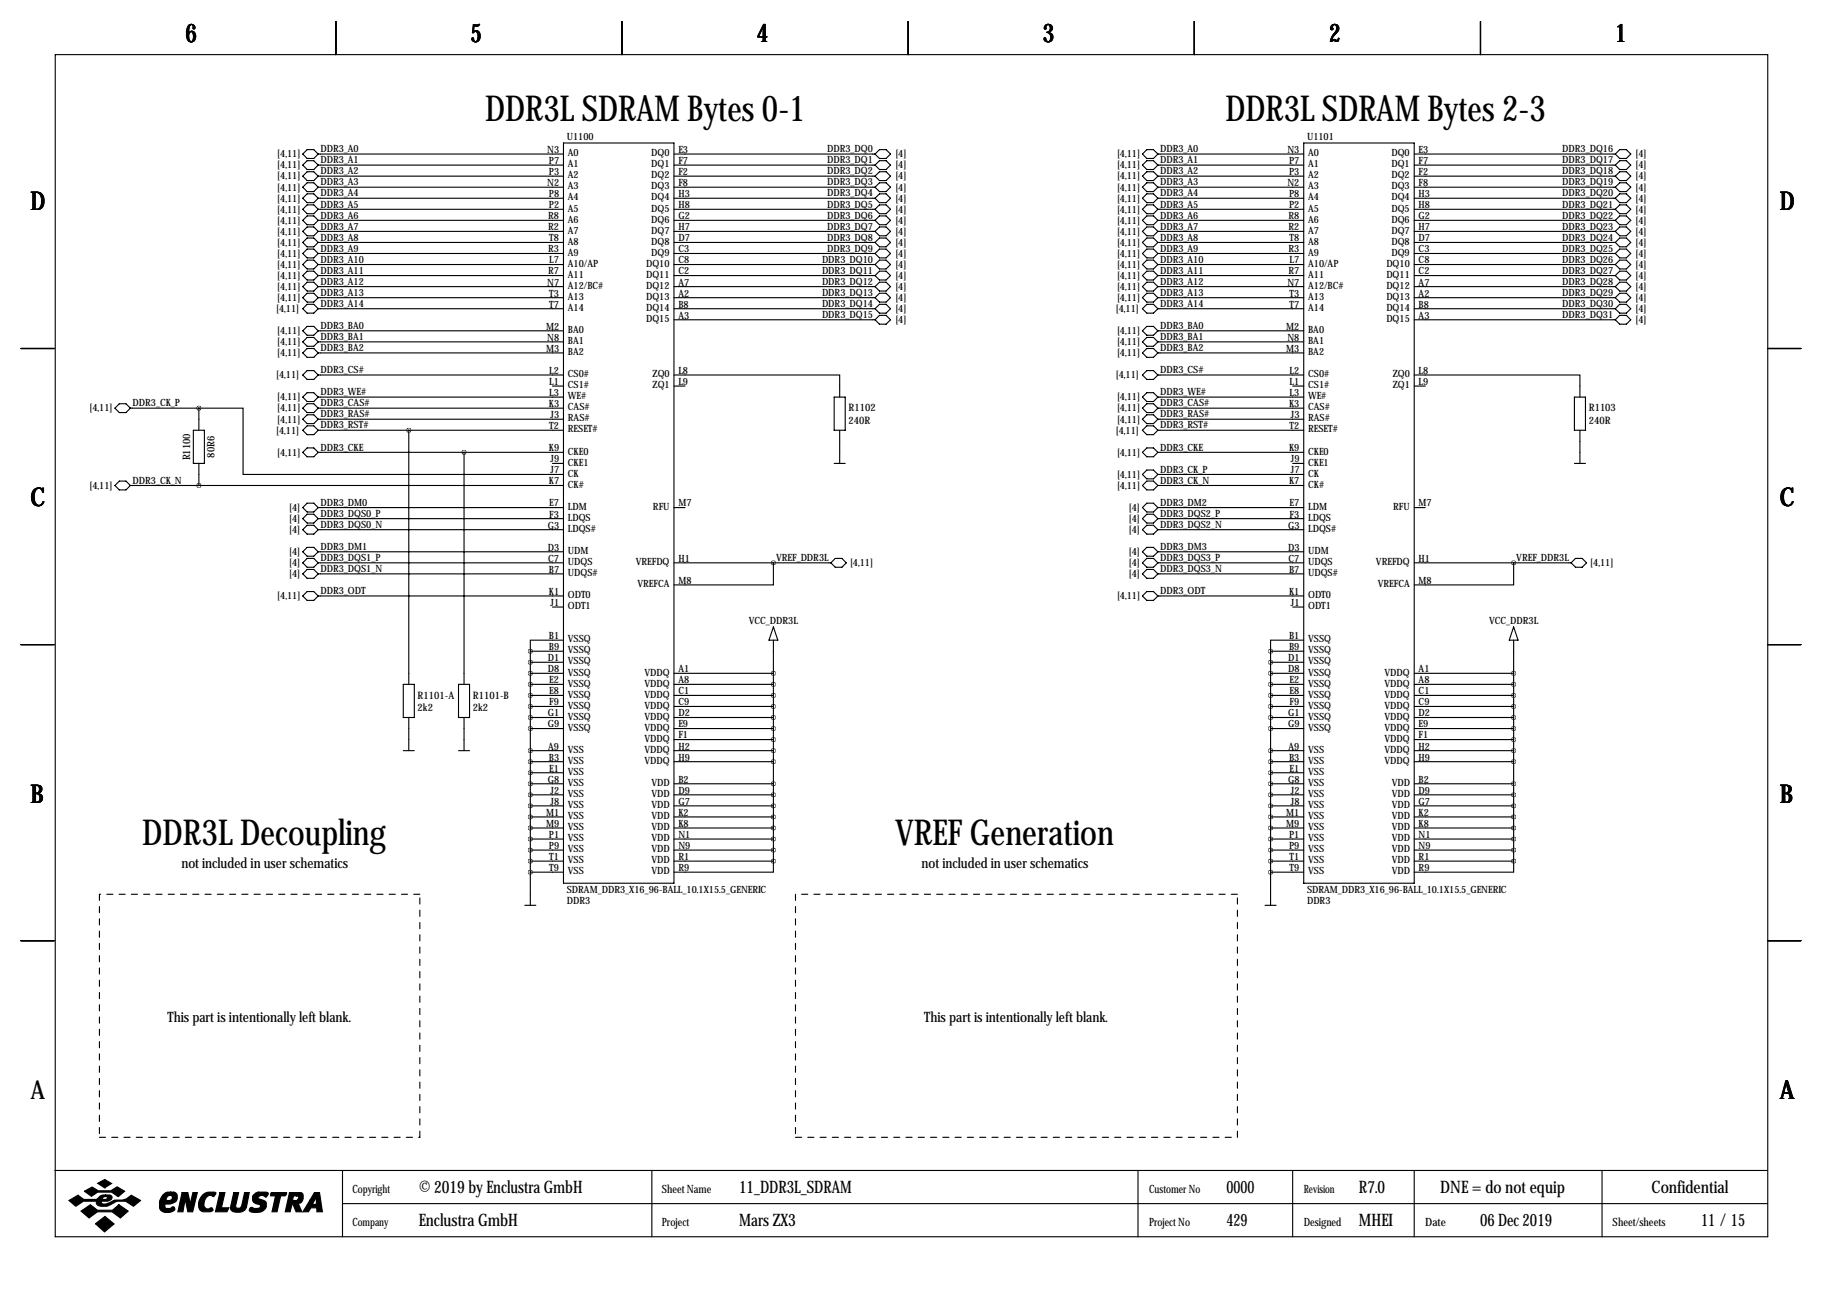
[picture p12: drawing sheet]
<svg xmlns="http://www.w3.org/2000/svg" width="419mm" height="297mm" viewBox="0 0 419 297" stroke-linecap="round" stroke-linejoin="round" font-family="sans-serif">
<g fill="none" stroke="#000" stroke-width=".25">
<path d="M12.7 12.6h393.7v271.7h-393.7zM77.2 4.9v7.7M143 4.9v7.7M208.8 4.9v7.7M274.6 4.9v7.7M340.4 4.9v7.7M69.6 35.4l1-1h1.5l1.1 1-1.1 1h-1.5zM69.6 38l1-1.1h1.5l1.1 1.1-1.1 1h-1.5zM73.2 35.4h56.3M73.2 38h56.3M129.5 32.9h25.4v170.2h-25.4zM154.9 35.4h46.3"/>
<path d="M154.9 38h46.3M201.2 35.4l1-1h1.5l1 1-1 1h-1.5zM201.2 38l1-1.1h1.5l1 1.1-1 1h-1.5zM262.6 35.4l1.1-1h1.5l1 1-1 1h-1.5zM262.6 38l1.1-1.1h1.5l1 1.1-1 1h-1.5zM266.2 35.4h33.5M266.2 38h33.5M299.7 32.9h25.4v170.2h-25.4zM325.1 35.4h46.2M325.1 38h46.2M371.3 35.4l1.1-1h1.5l1 1-1 1h-1.5zM371.3 38l1.1-1.1h1.5l1 1.1-1 1h-1.5z"/>
<path d="M69.6 40.5l1-1h1.5l1.1 1-1.1 1h-1.5zM69.6 43l1-1h1.5l1.1 1-1.1 1.1h-1.5zM69.6 45.6l1-1h1.5l1.1 1-1.1 1h-1.5zM69.6 48.1l1-1h1.5l1.1 1-1.1 1h-1.5zM69.6 50.7l1-1.1h1.5l1.1 1.1-1.1 1h-1.5zM69.6 53.2l1-1h1.5l1.1 1-1.1 1h-1.5zM69.6 55.7l1-1h1.5l1.1 1-1.1 1.1h-1.5zM69.6 58.3l1-1h1.5l1.1 1-1.1 1h-1.5zM73.2 40.5h56.3M73.2 43h56.3M73.2 45.6h56.3M73.2 48.1h56.3"/>
<path d="M73.2 50.7h56.3M73.2 53.2h56.3M73.2 55.7h56.3M73.2 58.3h56.3M154.9 40.5h46.3M154.9 43h46.3M154.9 45.6h46.3M154.9 48.1h46.3M154.9 50.7h46.3M154.9 53.2h46.3M154.9 55.7h46.3M154.9 58.3h46.3"/>
<path d="M201.2 40.5l1-1h1.5l1 1-1 1h-1.5zM201.2 43l1-1h1.5l1 1-1 1.1h-1.5zM201.2 45.6l1-1h1.5l1 1-1 1h-1.5zM201.2 48.1l1-1h1.5l1 1-1 1h-1.5zM201.2 50.7l1-1.1h1.5l1 1.1-1 1h-1.5zM201.2 53.2l1-1h1.5l1 1-1 1h-1.5zM201.2 55.7l1-1h1.5l1 1-1 1.1h-1.5zM201.2 58.3l1-1h1.5l1 1-1 1h-1.5zM262.6 40.5l1.1-1h1.5l1 1-1 1h-1.5zM262.6 43l1.1-1h1.5l1 1-1 1.1h-1.5zM262.6 45.6l1.1-1h1.5l1 1-1 1h-1.5zM262.6 48.1l1.1-1h1.5l1 1-1 1h-1.5z"/>
<path d="M262.6 50.7l1.1-1.1h1.5l1 1.1-1 1h-1.5zM262.6 53.2l1.1-1h1.5l1 1-1 1h-1.5zM262.6 55.7l1.1-1h1.5l1 1-1 1.1h-1.5zM262.6 58.3l1.1-1h1.5l1 1-1 1h-1.5zM266.2 40.5h33.5M266.2 43h33.5M266.2 45.6h33.5M266.2 48.1h33.5M266.2 50.7h33.5M266.2 53.2h33.5M266.2 55.7h33.5M266.2 58.3h33.5"/>
<path d="M325.1 40.5h46.2M325.1 43h46.2M325.1 45.6h46.2M325.1 48.1h46.2M325.1 50.7h46.2M325.1 53.2h46.2M325.1 55.7h46.2M325.1 58.3h46.2M371.3 40.5l1.1-1h1.5l1 1-1 1h-1.5zM371.3 43l1.1-1h1.5l1 1-1 1.1h-1.5zM371.3 45.6l1.1-1h1.5l1 1-1 1h-1.5zM371.3 48.1l1.1-1h1.5l1 1-1 1h-1.5z"/>
<path d="M371.3 50.7l1.1-1.1h1.5l1 1.1-1 1h-1.5zM371.3 53.2l1.1-1h1.5l1 1-1 1h-1.5zM371.3 55.7l1.1-1h1.5l1 1-1 1.1h-1.5zM371.3 58.3l1.1-1h1.5l1 1-1 1h-1.5zM69.6 60.8l1-1h1.5l1.1 1-1.1 1h-1.5zM69.6 63.4l1-1.1h1.5l1.1 1.1-1.1 1h-1.5zM69.6 65.9l1-1h1.5l1.1 1-1.1 1h-1.5zM69.6 76.1l1-1.1h1.5l1.1 1.1-1.1 1h-1.5zM69.6 78.6l1-1h1.5l1.1 1-1.1 1h-1.5zM69.6 71l1-1h1.5l1.1 1-1.1 1h-1.5zM70.6 67.4h1.5l1.1 1-1.1 1.1h-1.5l-1-1.1zM73.2 60.8h56.3"/>
<path d="M73.2 63.4h56.3M73.2 65.9h56.3M73.2 68.4h56.3M73.2 76.1h56.3M73.2 78.6h56.3M73.2 71h56.3M154.9 60.8h46.3M154.9 63.4h46.3M154.9 65.9h46.3M154.9 68.4h46.3M154.9 71h46.3M154.9 73.5h46.3"/>
<path d="M201.2 60.8l1-1h1.5l1 1-1 1h-1.5zM201.2 63.4l1-1.1h1.5l1 1.1-1 1h-1.5zM201.2 65.9l1-1h1.5l1 1-1 1h-1.5zM202.2 67.4h1.5l1 1-1 1.1h-1.5l-1-1.1zM202.2 70h1.5l1 1-1 1h-1.5l-1-1zM202.2 72.5h1.5l1 1-1 1h-1.5l-1-1zM262.6 60.8l1.1-1h1.5l1 1-1 1h-1.5zM262.6 63.4l1.1-1.1h1.5l1 1.1-1 1h-1.5zM262.6 65.9l1.1-1h1.5l1 1-1 1h-1.5zM262.6 76.1l1.1-1.1h1.5l1 1.1-1 1h-1.5zM262.6 78.6l1.1-1h1.5l1 1-1 1h-1.5zM262.6 71l1.1-1h1.5l1 1-1 1h-1.5z"/>
<path d="M263.7 67.4h1.5l1 1-1 1.1h-1.5l-1.1-1.1zM266.2 60.8h33.5M266.2 63.4h33.5M266.2 65.9h33.5M266.2 68.4h33.5M266.2 76.1h33.5M266.2 78.6h33.5M266.2 71h33.5M325.1 60.8h46.2M325.1 63.4h46.2M325.1 65.9h46.2M325.1 68.4h46.2"/>
<path d="M325.1 71h46.2M325.1 73.5h46.2M371.3 60.8l1.1-1h1.5l1 1-1 1h-1.5zM371.3 63.4l1.1-1.1h1.5l1 1.1-1 1h-1.5zM371.3 65.9l1.1-1h1.5l1 1-1 1h-1.5zM371.3 71l1.1-1h1.5l1 1-1 1h-1.5zM371.3 73.5l1.1-1h1.5l1 1-1 1h-1.5zM372.4 67.4h1.5l1 1-1 1.1h-1.5l-1.1-1.1zM4.8 80.1h7.6M26.4 93.8l1-1h1.6l1 1-1 1.1h-1.6zM30 93.8h15.7M44.4 98.9h2.6v7.6h-2.6z"/>
<path d="M45.7 93.8h10.2v15.3h73.6M45.7 93.8v5.1M69.6 81.1l1-1h1.5l1.1 1-1.1 1.1h-1.5zM69.6 93.8l1-1h1.5l1.1 1-1.1 1.1h-1.5zM69.6 86.2l1-1h1.5l1.1 1-1.1 1h-1.5zM69.6 98.9l1-1h1.5l1.1 1-1.1 1h-1.5zM69.6 96.4l1-1h1.5l1.1 1-1.1 1h-1.5zM69.6 91.3l1-1h1.5l1.1 1-1.1 1h-1.5zM73.2 98.9h56.3M73.2 91.3h56.3M73.2 81.1h56.3M73.2 86.2h56.3"/>
<path d="M73.2 93.8h56.3M73.2 96.4h56.3M94 98.9v58.4M127 88.8h2.5M154.9 86.2h38.1v5.1M154.9 88.8h2.6M191.8 91.3h2.5v7.6h-2.5zM193 98.9v7.6M262.6 81.1l1.1-1h1.5l1 1-1 1.1h-1.5zM262.6 93.8l1.1-1h1.5l1 1-1 1.1h-1.5zM262.6 86.2l1.1-1h1.5l1 1-1 1h-1.5zM262.6 98.9l1.1-1h1.5l1 1-1 1h-1.5z"/>
<path d="M262.6 96.4l1.1-1h1.5l1 1-1 1h-1.5zM262.6 91.3l1.1-1h1.5l1 1-1 1h-1.5zM266.2 98.9h33.5M266.2 91.3h33.5M266.2 81.1h33.5M266.2 86.2h33.5M266.2 93.8h33.5M266.2 96.4h33.5M297.2 88.8h2.5M325.1 86.2h38.1v5.1M325.1 88.8h2.6M361.9 91.3h2.6v7.6h-2.6z"/>
<path d="M363.2 98.9v7.6M406.4 80.1h7.6M26.4 111.6l1-1h1.6l1 1-1 1h-1.6zM30 111.6h99.5M45.7 106.5v5.1M69.6 116.7l1-1h1.5l1.1 1-1.1 1h-1.5zM69.6 119.2l1-1h1.5l1.1 1-1.1 1.1h-1.5zM70.6 103h1.5l1.1 1-1.1 1h-1.5l-1-1zM73.2 104h56.3M73.2 116.7h56.3M73.2 119.2h56.3M106.7 104v53.3"/>
<path d="M127 106.5h2.5M154.9 116.7h2.6M191.8 106.5h2.5M262.6 111.6l1.1-1h1.5l1 1-1 1h-1.5zM262.6 116.7l1.1-1h1.5l1 1-1 1h-1.5zM262.6 119.2l1.1-1h1.5l1 1-1 1.1h-1.5zM262.6 109.1l1.1-1h1.5l1 1-1 1h-1.5zM263.7 103h1.5l1 1-1 1h-1.5l-1.1-1zM266.2 104h33.5M266.2 109.1h33.5M266.2 111.6h33.5M266.2 116.7h33.5"/>
<path d="M266.2 119.2h33.5M297.2 106.5h2.5M325.1 116.7h2.6M361.9 106.5h2.6M69.6 137l1-1h1.5l1.1 1-1.1 1h-1.5zM69.6 129.4l1-1h1.5l1.1 1-1.1 1h-1.5zM69.6 131.9l1-1h1.5l1.1 1-1.1 1.1h-1.5zM69.6 126.9l1-1.1h1.5l1.1 1.1-1.1 1h-1.5zM69.6 121.8l1-1h1.5l1.1 1-1.1 1h-1.5zM73.2 121.8h56.3M73.2 126.9h56.3M73.2 129.4h56.3"/>
<path d="M73.2 131.9h56.3M73.2 137h56.3M127 139.6h2.5M154.9 129.4h36.1M177.8 129.4v5.1h-22.9M191 129.4l1-1h1.5l1.1 1-1.1 1h-1.5zM262.6 137l1.1-1h1.5l1 1-1 1h-1.5zM262.6 129.4l1.1-1h1.5l1 1-1 1h-1.5zM262.6 131.9l1.1-1h1.5l1 1-1 1.1h-1.5zM262.6 126.9l1.1-1.1h1.5l1 1.1-1 1h-1.5zM262.6 121.8l1.1-1h1.5l1 1-1 1h-1.5zM266.2 121.8h33.5"/>
<path d="M266.2 126.9h33.5M266.2 129.4h33.5M266.2 131.9h33.5M266.2 137h33.5M297.2 139.6h2.5M325.1 129.4h36.1M348 129.4v5.1h-22.9M362.2 128.4h1.5l1 1-1 1h-1.5l-1-1zM4.8 148.2h7.6M92.7 157.3h2.5v7.7h-2.5zM105.4 157.3h2.5v7.7h-2.5zM121.9 157.3h7.6"/>
<path d="M121.9 149.7h7.6M121.9 152.3h7.6M121.9 154.8h7.6M121.9 159.9h7.6M121.9 149.7v58.4M129.5 147.2h-7.6v2.5M154.9 157.3h22.9M154.9 154.8h22.9M154.9 159.9h22.9M177.8 144.1l1 3.1h-2zM177.8 147.2v50.8M292.1 157.3h7.6"/>
<path d="M292.1 149.7h7.6M292.1 152.3h7.6M292.1 154.8h7.6M292.1 159.9h7.6M292.1 149.7v58.4M299.7 147.2h-7.6v2.5M325.1 157.3h22.9M325.1 154.8h22.9M325.1 159.9h22.9M348 144.1l1 3.1h-2zM348 147.2v50.8M406.4 148.2h7.6"/>
<path d="M92.7 172.6h2.5M94 165v7.6M105.4 172.6h2.5M106.7 165v7.6M121.9 165h7.6M121.9 162.4h7.6M121.9 167.5h7.6M121.9 172.6h7.6M121.9 175.1h7.6M121.9 177.7h7.6M154.9 165h22.9M154.9 162.4h22.9"/>
<path d="M154.9 167.5h22.9M154.9 172.6h22.9M154.9 175.1h22.9M154.9 170h22.9M292.1 165h7.6M292.1 162.4h7.6M292.1 167.5h7.6M292.1 172.6h7.6M292.1 175.1h7.6M292.1 177.7h7.6M325.1 165h22.9M325.1 162.4h22.9"/>
<path d="M325.1 167.5h22.9M325.1 172.6h22.9M325.1 175.1h22.9M325.1 170h22.9M121.9 180.2h7.6M121.9 182.7h7.6M121.9 185.3h7.6M121.9 187.8h7.6M121.9 190.4h7.6M121.9 192.9h7.6M121.9 195.4h7.6M121.9 198h7.6"/>
<path d="M154.9 180.2h22.9M154.9 182.7h22.9M154.9 185.3h22.9M154.9 187.8h22.9M154.9 190.4h22.9M154.9 192.9h22.9M154.9 195.4h22.9M154.9 198h22.9M177.8 198v2.5h-22.9M292.1 180.2h7.6M292.1 182.7h7.6M292.1 185.3h7.6"/>
<path d="M292.1 187.8h7.6M292.1 190.4h7.6M292.1 192.9h7.6M292.1 195.4h7.6M292.1 198h7.6M325.1 180.2h22.9M325.1 182.7h22.9M325.1 185.3h22.9M325.1 187.8h22.9M325.1 190.4h22.9M325.1 192.9h22.9M325.1 195.4h22.9"/>
<path d="M325.1 198h22.9M348 198v2.5h-22.9M4.8 216.3h7.6M120.6 208.1h2.6M121.9 200.5h7.6M290.8 208.1h2.6M292.1 200.5h7.6M406.4 216.3h7.6M12.6 269.1h393.7M78.7 269.1v15.2M78.7 276.7h327.6M149.9 269.1v15.2"/>
<path d="M261.6 269.1v15.2M297.2 269.1v15.2M325.1 269.1v15.2M368.3 269.1v15.2"/>
</g>
<g fill="#000" stroke="#000" stroke-width=".25">
<path d="M15.8 276l2.1-1.2 1.4 1h2.8l.3-.2a1.77 1.77 0 0 1 1.9-.9v.4l-.6 .2-.2 .5h.9l.3-.6-.4-.1v-.4h.9a.59 .59 0 0 1 .6 .7l-.2 .4-.8 .4h-1.4l-.1 .1 .1 .4a3.2 3.2 0 0 0 2.7-.7l.3-.1a4 4 0 0 0 3.8-1.1l2.1 1.2-1.6 1.3a4 4 0 0 0-5.5-.2 2.66 2.66 0 0 1-2.9-.2l-.1-.7h-3l-1.8 1.1zM19.4 273.9l1.8-1 1.4 .9h2.9l1.4-.9 1.8 1-1.5 1.2-1.5-1h-3.2l-1.5 .9zM22.5 272l1.6-.8 1.6 .9-1.6 1zM18.6 278.4l2.2-1.4 1.6 1.2h3.5l1.4-1.2 2.2 1.4-1.8 1.6-1.9-1.4h-3.4l-1.9 1.4zM37.4 274.7a1.75 1.75 0 0 1 1.8-.6v.7a.82 .82 0 0 0-.8 1.2h.6a.6 .6 0 0 0 .6-.5 .6 .6 0 0 0-.4-.7v-.7h.8l.5 .3a1.61 1.61 0 0 1 0 1.7 1.61 1.61 0 0 1-1.5 .7h-1v.9l.2 .1h.9l.7-.4 .4 .4a1.06 1.06 0 0 1-1.3 1 1.82 1.82 0 0 1-2.2-1.1 3.5 3.5 0 0 1 .7-3zM41.9 274.2h1.3l.5 2.6 .6-2.6h1.1l-1.1 4.4h-1.1l-.6-2.9-.5 2.9h-1.2zM46.7 274.6a2.78 2.78 0 0 1 2.9-.4l-.4 .9a1.32 1.32 0 0 0-2.1 .8l-.2 .8a.98 .98 0 0 0 1.1 1.2 .55 .55 0 0 1 .6-.2 .55 .55 0 0 1 .4 .6l-.7 .3-1.8-.1a1.79 1.79 0 0 1-.8-2.3zM50.5 274.2h1.2l-.8 3.5h1.7l-.4 .9h-2.7zM53.7 274.2h1.2l-.7 3.1a.73 .73 0 0 0 .7 .5 .73 .73 0 0 0 .7-.6l.6-3h1.1l-.7 3.4a2.28 2.28 0 0 1-3.6 .4v-.4zM58.3 274.7l.8-.6h2.1l.5 .2v.2l-.6 .7a.96 .96 0 0 0-1-.4 .96 .96 0 0 0-.8 .6l1.7 .8a1.71 1.71 0 0 1-.1 1.8 1.71 1.71 0 0 1-1.7 .8l-1.4-.2a.51 .51 0 0 1-.4-.7 .51 .51 0 0 1 .8-.2l1 .1a.52 .52 0 0 0 .6-.2 .52 .52 0 0 0-.2-.7 1.39 1.39 0 0 1-1.4-.6 1.39 1.39 0 0 1 .1-1.6zM62.2 274.4l.2-.2h3.5l-.1 .4-.3 .3h-1l-.8 3.7h-1.2l.8-3.7h-1.1zM66.5 274.2h1.7v.7h-.7l-.2 1.1h.9l.3-.3a.44 .44 0 0 0 .1-.5 .44 .44 0 0 0-.4-.3v-.7h1l.3 .2 .2 .3v.9a1.03 1.03 0 0 1-1.2 1l.9 2h-1.3l-.8-1.8h-.1l-.5 1.8h-1.1z"/>
<path d="M72.3 274.2h1.2l.6 4.4h-1.3v-.9h-1.3l-.6 .9h-1.3l1.7-2.7h1l-.4 .8 .2 .2h.4l.2-.2v-1.5l-.4 .7h-1zM21.9 281.3l2.2-1.6 2.1 1.7-2.2 1.8z"/>
</g>
<path d="M22.9 205.6v55.9M96.5 205.6h-73.6M182.9 205.6v55.9M284.5 205.6h-101.6M22.9 261.5h73.6M96.5 261.5v-55.9M182.9 261.5h101.6M284.5 261.5v-55.9" fill="none" stroke="#000" stroke-width=".25" stroke-dasharray="1.4 1.4"/>
<path d="M121.9 177.7a.05 .05 0 0 0 .1 0 .05 .05 0 0 0-.1 0zM121.9 175.1a.05 .05 0 0 0 .1 0 .05 .05 0 0 0-.1 0zM121.9 172.6a.05 .05 0 0 0 .1 0 .05 .05 0 0 0-.1 0zM121.9 165a.05 .05 0 0 0 .1 0 .05 .05 0 0 0-.1 0zM121.9 157.3a.05 .05 0 0 0 .1 0 .05 .05 0 0 0-.1 0zM121.9 154.8a.05 .05 0 0 0 .1 0 .05 .05 0 0 0-.1 0zM121.9 152.3a.05 .05 0 0 0 .1 0 .05 .05 0 0 0-.1 0zM121.9 149.7a.05 .05 0 0 0 .1 0 .05 .05 0 0 0-.1 0zM45.7 93.8a.05 .05 0 0 0 .1 0 .05 .05 0 0 0-.1 0zM45.7 111.6a.05 .05 0 0 0 .1 0 .05 .05 0 0 0-.1 0zM121.9 162.4a.05 .05 0 0 0 .1 0 .05 .05 0 0 0-.1 0zM121.9 167.5a.05 .05 0 0 0 .1 0 .05 .05 0 0 0-.1 0zM121.9 180.2a.05 .05 0 0 0 .1 0 .05 .05 0 0 0-.1 0zM121.9 187.8a.05 .05 0 0 0 .1 0 .05 .05 0 0 0-.1 0zM121.9 185.3a.05 .05 0 0 0 .1 0 .05 .05 0 0 0-.1 0zM121.9 182.7a.05 .05 0 0 0 .1 0 .05 .05 0 0 0-.1 0zM121.9 190.4a.05 .05 0 0 0 .1 0 .05 .05 0 0 0-.1 0zM347.9 129.4a.05 .05 0 0 0 .1 0 .05 .05 0 0 0-.1 0zM347.9 154.8a.05 .05 0 0 0 .1 0 .05 .05 0 0 0-.1 0zM347.9 157.3a.05 .05 0 0 0 .1 0 .05 .05 0 0 0-.1 0zM347.9 159.9a.05 .05 0 0 0 .1 0 .05 .05 0 0 0-.1 0zM347.9 162.4a.05 .05 0 0 0 .1 0 .05 .05 0 0 0-.1 0zM347.9 165a.05 .05 0 0 0 .1 0 .05 .05 0 0 0-.1 0zM347.9 172.6a.05 .05 0 0 0 .1 0 .05 .05 0 0 0-.1 0zM347.9 180.2a.05 .05 0 0 0 .1 0 .05 .05 0 0 0-.1 0zM347.9 182.7a.05 .05 0 0 0 .1 0 .05 .05 0 0 0-.1 0zM347.9 185.3a.05 .05 0 0 0 .1 0 .05 .05 0 0 0-.1 0zM347.9 170a.05 .05 0 0 0 .1 0 .05 .05 0 0 0-.1 0zM347.9 175.1a.05 .05 0 0 0 .1 0 .05 .05 0 0 0-.1 0zM347.9 187.8a.05 .05 0 0 0 .1 0 .05 .05 0 0 0-.1 0zM347.9 167.5a.05 .05 0 0 0 .1 0 .05 .05 0 0 0-.1 0zM347.9 190.4a.05 .05 0 0 0 .1 0 .05 .05 0 0 0-.1 0zM347.9 192.9a.05 .05 0 0 0 .1 0 .05 .05 0 0 0-.1 0zM347.9 195.4a.05 .05 0 0 0 .1 0 .05 .05 0 0 0-.1 0zM347.9 198a.05 .05 0 0 0 .1 0 .05 .05 0 0 0-.1 0zM121.9 192.9a.05 .05 0 0 0 .1 0 .05 .05 0 0 0-.1 0zM121.9 195.4a.05 .05 0 0 0 .1 0 .05 .05 0 0 0-.1 0zM121.9 198a.05 .05 0 0 0 .1 0 .05 .05 0 0 0-.1 0zM121.9 200.5a.05 .05 0 0 0 .1 0 .05 .05 0 0 0-.1 0zM121.9 159.9a.05 .05 0 0 0 .1 0 .05 .05 0 0 0-.1 0zM106.6 104a.05 .05 0 0 0 .1 0 .05 .05 0 0 0-.1 0zM93.9 98.9a.05 .05 0 0 0 .1 0 .05 .05 0 0 0-.1 0z" fill="#000" stroke="#000" stroke-width="1"/>
<g font-size="8.2">
<text x="111.6" y="27.8">DDR3L SDRAM Bytes 0-1</text>
<text x="281.7" y="27.8">DDR3L SDRAM Bytes 2-3</text>
<text x="32.7" y="194.2">DDR3L Decoupling</text>
<text x="205.8" y="194.2">VREF Generation</text>
</g>
<g font-size="5.9">
<text x="42.7" y="9.8">6</text>
<text x="108.2" y="9.8">5</text>
<text x="174" y="9.8">4</text>
<text x="239.8" y="9.8">3</text>
<text x="305.6" y="9.8">2</text>
<text x="371.3" y="9.8">1</text>
<text x="7" y="48.4">D</text>
<text x="409.2" y="48.4">D</text>
<text x="7" y="116.4">C</text>
<text x="409.2" y="116.4">C</text>
<text x="7" y="184.5">B</text>
<text x="409.2" y="184.5">B</text>
<text x="7" y="252.6">A</text>
<text x="409.2" y="252.6">A</text>
</g>
<g font-size="4">
<text x="96.3" y="274.2">© 2019 by Enclustra GmbH</text>
<text x="169.9" y="274.2">11_DDR3L_SDRAM</text>
<text x="281.9" y="274.2">0000</text>
<text x="312.4" y="274.2">R7.0</text>
<text x="331.1" y="274.2">DNE = do not equip</text>
<text x="379.7" y="274.2">Confidential</text>
<text x="96.3" y="281.8">Enclustra GmbH</text>
<text x="169.9" y="281.8">Mars ZX3</text>
<text x="281.9" y="281.8">429</text>
<text x="312.4" y="281.8">MHEI</text>
<text x="340.3" y="281.8">06 Dec 2019</text>
<text x="391.1" y="281.8">11 / 15</text>
</g>
<g font-size="3.3">
<text x="41.7" y="199.5">not included in user schematics</text>
<text x="211.9" y="199.5">not included in user schematics</text>
<text x="38.5" y="235.1">This part is intentionally left blank.</text>
<text x="212.5" y="235.1">This part is intentionally left blank.</text>
</g>
<g font-size="2.6">
<text x="81" y="274.2">Copyright</text>
<text x="152.1" y="274.2">Sheet Name</text>
<text x="264.2" y="274.2">Customer No</text>
<text x="299.7" y="274.2">Revision</text>
<text x="81" y="281.8">Company</text>
<text x="152.1" y="281.8">Project</text>
<text x="264.2" y="281.8">Project No</text>
<text x="299.7" y="281.8">Designed</text>
<text x="327.7" y="281.8">Date</text>
<text x="370.7" y="281.8">Sheet/sheets</text>
</g>
<g font-size="2.4">
<text x="195.1" y="94.6">R1102</text>
<text x="365.3" y="94.6">R1103</text>
<text x="195.1" y="97.5">240R</text>
<text x="365.3" y="97.5">240R</text>
<text x="43.7" y="105.9" transform="rotate(-90 43.7 105.9)">R1100</text>
<text x="49.3" y="105.2" transform="rotate(-90 49.3 105.2)">80R6</text>
<text x="96" y="160.6">R1101-A</text>
<text x="108.7" y="160.6">R1101-B</text>
<text x="96" y="163.5">2k2</text>
<text x="108.7" y="163.5">2k2</text>
</g>
<g font-size="2.3">
<text x="73.7" y="35">DDR3_A0</text>
<text x="125.8" y="35.2">N3</text>
<text x="130.3" y="32.1">U1100</text>
<text x="130.6" y="35.9">A0</text>
<text x="149.7" y="35.9">DQ0</text>
<text x="156" y="35.2">E3</text>
<text x="190.1" y="35">DDR3_DQ0</text>
<text x="266.7" y="35">DDR3_A0</text>
<text x="296" y="35.2">N3</text>
<text x="300.5" y="32.1">U1101</text>
<text x="300.7" y="35.9">A0</text>
<text x="319.9" y="35.9">DQ0</text>
<text x="326.1" y="35.2">E3</text>
<text x="359.2" y="35">DDR3_DQ16</text>
<text x="63.8" y="36.2">[4,11]</text>
<text x="63.8" y="38.7">[4,11]</text>
<text x="63.8" y="41.3">[4,11]</text>
<text x="73.7" y="37.6">DDR3_A1</text>
<text x="73.7" y="40.1">DDR3_A2</text>
<text x="126.2" y="37.7">P7</text>
<text x="126.2" y="40.2">P3</text>
<text x="130.6" y="38.5">A1</text>
<text x="130.6" y="41">A2</text>
<text x="149.7" y="38.5">DQ1</text>
<text x="149.7" y="41">DQ2</text>
<text x="156" y="37.7">F7</text>
<text x="156" y="40.2">F2</text>
<text x="190.1" y="37.6">DDR3_DQ1</text>
<text x="190.1" y="40.1">DDR3_DQ2</text>
<text x="205.8" y="36.2">[4]</text>
<text x="205.8" y="38.7">[4]</text>
<text x="205.8" y="41.3">[4]</text>
<text x="256.8" y="36.2">[4,11]</text>
<text x="256.8" y="38.7">[4,11]</text>
<text x="256.8" y="41.3">[4,11]</text>
<text x="266.7" y="37.6">DDR3_A1</text>
<text x="266.7" y="40.1">DDR3_A2</text>
<text x="296.4" y="37.7">P7</text>
<text x="296.4" y="40.2">P3</text>
<text x="300.7" y="38.5">A1</text>
<text x="300.7" y="41">A2</text>
<text x="319.9" y="38.5">DQ1</text>
<text x="319.9" y="41">DQ2</text>
<text x="326.1" y="37.7">F7</text>
<text x="326.1" y="40.2">F2</text>
<text x="359.2" y="37.6">DDR3_DQ17</text>
<text x="359.2" y="40.1">DDR3_DQ18</text>
<text x="376" y="36.2">[4]</text>
<text x="376" y="38.7">[4]</text>
<text x="376" y="41.3">[4]</text>
<text x="63.8" y="43.8">[4,11]</text>
<text x="63.8" y="46.3">[4,11]</text>
<text x="73.7" y="42.6">DDR3_A3</text>
<text x="73.7" y="45.2">DDR3_A4</text>
<text x="73.7" y="47.7">DDR3_A5</text>
<text x="125.8" y="42.8">N2</text>
<text x="126.2" y="45.3">P8</text>
<text x="126.2" y="47.9">P2</text>
<text x="130.6" y="43.6">A3</text>
<text x="130.6" y="46.1">A4</text>
<text x="149.7" y="43.6">DQ3</text>
<text x="149.7" y="46.1">DQ4</text>
<text x="156" y="42.8">F8</text>
<text x="156" y="45.3">H3</text>
<text x="156" y="47.9">H8</text>
<text x="190.1" y="42.6">DDR3_DQ3</text>
<text x="190.1" y="45.2">DDR3_DQ4</text>
<text x="190.1" y="47.7">DDR3_DQ5</text>
<text x="205.8" y="43.8">[4]</text>
<text x="205.8" y="46.3">[4]</text>
<text x="256.8" y="43.8">[4,11]</text>
<text x="256.8" y="46.3">[4,11]</text>
<text x="266.7" y="42.6">DDR3_A3</text>
<text x="266.7" y="45.2">DDR3_A4</text>
<text x="266.7" y="47.7">DDR3_A5</text>
<text x="296" y="42.8">N2</text>
<text x="296.4" y="45.3">P8</text>
<text x="296.4" y="47.9">P2</text>
<text x="300.7" y="43.6">A3</text>
<text x="300.7" y="46.1">A4</text>
<text x="319.9" y="43.6">DQ3</text>
<text x="319.9" y="46.1">DQ4</text>
<text x="326.1" y="42.8">F8</text>
<text x="326.1" y="45.3">H3</text>
<text x="326.1" y="47.9">H8</text>
<text x="359.2" y="42.6">DDR3_DQ19</text>
<text x="359.2" y="45.2">DDR3_DQ20</text>
<text x="359.2" y="47.7">DDR3_DQ21</text>
<text x="376" y="43.8">[4]</text>
<text x="376" y="46.3">[4]</text>
<text x="63.8" y="48.9">[4,11]</text>
<text x="63.8" y="51.4">[4,11]</text>
<text x="63.8" y="54">[4,11]</text>
<text x="73.7" y="50.3">DDR3_A6</text>
<text x="73.7" y="52.8">DDR3_A7</text>
<text x="126" y="50.4">R8</text>
<text x="126" y="52.9">R2</text>
<text x="130.6" y="48.6">A5</text>
<text x="130.6" y="51.2">A6</text>
<text x="130.6" y="53.7">A7</text>
<text x="149.7" y="48.6">DQ5</text>
<text x="149.7" y="51.2">DQ6</text>
<text x="149.7" y="53.7">DQ7</text>
<text x="156" y="50.4">G2</text>
<text x="156" y="52.9">H7</text>
<text x="190.1" y="50.3">DDR3_DQ6</text>
<text x="190.1" y="52.8">DDR3_DQ7</text>
<text x="205.8" y="48.9">[4]</text>
<text x="205.8" y="51.4">[4]</text>
<text x="205.8" y="54">[4]</text>
<text x="256.8" y="48.9">[4,11]</text>
<text x="256.8" y="51.4">[4,11]</text>
<text x="256.8" y="54">[4,11]</text>
<text x="266.7" y="50.3">DDR3_A6</text>
<text x="266.7" y="52.8">DDR3_A7</text>
<text x="296.2" y="50.4">R8</text>
<text x="296.2" y="52.9">R2</text>
<text x="300.7" y="48.6">A5</text>
<text x="300.7" y="51.2">A6</text>
<text x="300.7" y="53.7">A7</text>
<text x="319.9" y="48.6">DQ5</text>
<text x="319.9" y="51.2">DQ6</text>
<text x="319.9" y="53.7">DQ7</text>
<text x="326.1" y="50.4">G2</text>
<text x="326.1" y="52.9">H7</text>
<text x="359.2" y="50.3">DDR3_DQ22</text>
<text x="359.2" y="52.8">DDR3_DQ23</text>
<text x="376" y="48.9">[4]</text>
<text x="376" y="51.4">[4]</text>
<text x="376" y="54">[4]</text>
<text x="63.8" y="56.5">[4,11]</text>
<text x="63.8" y="59">[4,11]</text>
<text x="73.7" y="55.3">DDR3_A8</text>
<text x="73.7" y="57.9">DDR3_A9</text>
<text x="126" y="58">R3</text>
<text x="126.3" y="55.5">T8</text>
<text x="130.6" y="56.3">A8</text>
<text x="130.6" y="58.8">A9</text>
<text x="149.7" y="56.3">DQ8</text>
<text x="149.7" y="58.8">DQ9</text>
<text x="156" y="55.5">D7</text>
<text x="156" y="58">C3</text>
<text x="190.1" y="55.3">DDR3_DQ8</text>
<text x="190.1" y="57.9">DDR3_DQ9</text>
<text x="205.8" y="56.5">[4]</text>
<text x="205.8" y="59">[4]</text>
<text x="256.8" y="56.5">[4,11]</text>
<text x="256.8" y="59">[4,11]</text>
<text x="266.7" y="55.3">DDR3_A8</text>
<text x="266.7" y="57.9">DDR3_A9</text>
<text x="296.2" y="58">R3</text>
<text x="296.5" y="55.5">T8</text>
<text x="300.7" y="56.3">A8</text>
<text x="300.7" y="58.8">A9</text>
<text x="319.9" y="56.3">DQ8</text>
<text x="319.9" y="58.8">DQ9</text>
<text x="326.1" y="55.5">D7</text>
<text x="326.1" y="58">C3</text>
<text x="359.2" y="55.3">DDR3_DQ24</text>
<text x="359.2" y="57.9">DDR3_DQ25</text>
<text x="376" y="56.5">[4]</text>
<text x="376" y="59">[4]</text>
<text x="63.8" y="61.6">[4,11]</text>
<text x="63.8" y="64.1">[4,11]</text>
<text x="73.7" y="60.4">DDR3_A10</text>
<text x="73.7" y="63">DDR3_A11</text>
<text x="73.7" y="65.5">DDR3_A12</text>
<text x="125.8" y="65.6">N7</text>
<text x="126" y="63.1">R7</text>
<text x="126.3" y="60.6">L7</text>
<text x="130.6" y="61.3">A10/AP</text>
<text x="130.6" y="63.9">A11</text>
<text x="148.5" y="61.3">DQ10</text>
<text x="148.5" y="63.9">DQ11</text>
<text x="156" y="60.6">C8</text>
<text x="156" y="63.1">C2</text>
<text x="156" y="65.6">A7</text>
<text x="189" y="60.4">DDR3_DQ10</text>
<text x="189" y="63">DDR3_DQ11</text>
<text x="189" y="65.5">DDR3_DQ12</text>
<text x="205.8" y="61.6">[4]</text>
<text x="205.8" y="64.1">[4]</text>
<text x="256.8" y="61.6">[4,11]</text>
<text x="256.8" y="64.1">[4,11]</text>
<text x="266.7" y="60.4">DDR3_A10</text>
<text x="266.7" y="63">DDR3_A11</text>
<text x="266.7" y="65.5">DDR3_A12</text>
<text x="296" y="65.6">N7</text>
<text x="296.2" y="63.1">R7</text>
<text x="296.5" y="60.6">L7</text>
<text x="300.7" y="61.3">A10/AP</text>
<text x="300.7" y="63.9">A11</text>
<text x="318.7" y="61.3">DQ10</text>
<text x="318.7" y="63.9">DQ11</text>
<text x="326.1" y="60.6">C8</text>
<text x="326.1" y="63.1">C2</text>
<text x="326.1" y="65.6">A7</text>
<text x="359.2" y="60.4">DDR3_DQ26</text>
<text x="359.2" y="63">DDR3_DQ27</text>
<text x="359.2" y="65.5">DDR3_DQ28</text>
<text x="376" y="61.6">[4]</text>
<text x="376" y="64.1">[4]</text>
<text x="63.5" y="71.7">[4,11]</text>
<text x="63.8" y="66.7">[4,11]</text>
<text x="63.8" y="69.2">[4,11]</text>
<text x="73.7" y="68">DDR3_A13</text>
<text x="73.7" y="70.6">DDR3_A14</text>
<text x="126.3" y="68.2">T3</text>
<text x="126.3" y="70.7">T7</text>
<text x="130.6" y="66.4">A12/BC#</text>
<text x="130.6" y="69">A13</text>
<text x="130.6" y="71.5">A14</text>
<text x="148.5" y="66.4">DQ12</text>
<text x="148.5" y="69">DQ13</text>
<text x="148.5" y="71.5">DQ14</text>
<text x="156" y="68.2">A2</text>
<text x="156" y="70.7">B8</text>
<text x="189" y="68">DDR3_DQ13</text>
<text x="189" y="70.6">DDR3_DQ14</text>
<text x="205.8" y="66.7">[4]</text>
<text x="205.8" y="69.2">[4]</text>
<text x="205.8" y="71.7">[4]</text>
<text x="256.5" y="71.7">[4,11]</text>
<text x="256.8" y="66.7">[4,11]</text>
<text x="256.8" y="69.2">[4,11]</text>
<text x="266.7" y="68">DDR3_A13</text>
<text x="266.7" y="70.6">DDR3_A14</text>
<text x="296.5" y="68.2">T3</text>
<text x="296.5" y="70.7">T7</text>
<text x="300.7" y="66.4">A12/BC#</text>
<text x="300.7" y="69">A13</text>
<text x="300.7" y="71.5">A14</text>
<text x="318.7" y="66.4">DQ12</text>
<text x="318.7" y="69">DQ13</text>
<text x="318.7" y="71.5">DQ14</text>
<text x="326.1" y="68.2">A2</text>
<text x="326.1" y="70.7">B8</text>
<text x="359.2" y="68">DDR3_DQ29</text>
<text x="359.2" y="70.6">DDR3_DQ30</text>
<text x="376" y="66.7">[4]</text>
<text x="376" y="69.2">[4]</text>
<text x="376" y="71.7">[4]</text>
<text x="63.8" y="76.8">[4,11]</text>
<text x="73.7" y="75.7">DDR3_BA0</text>
<text x="125.5" y="75.8">M2</text>
<text x="130.6" y="76.6">BA0</text>
<text x="148.5" y="74">DQ15</text>
<text x="156" y="73.3">A3</text>
<text x="189" y="73.1">DDR3_DQ15</text>
<text x="205.8" y="74.3">[4]</text>
<text x="256.8" y="76.8">[4,11]</text>
<text x="266.7" y="75.7">DDR3_BA0</text>
<text x="295.7" y="75.8">M2</text>
<text x="300.7" y="76.6">BA0</text>
<text x="318.7" y="74">DQ15</text>
<text x="326.1" y="73.3">A3</text>
<text x="359.2" y="73.1">DDR3_DQ31</text>
<text x="376" y="74.3">[4]</text>
<text x="63.8" y="79.4">[4,11]</text>
<text x="63.8" y="81.9">[4,11]</text>
<text x="73.7" y="78.2">DDR3_BA1</text>
<text x="73.7" y="80.7">DDR3_BA2</text>
<text x="125.5" y="80.9">M3</text>
<text x="125.8" y="78.3">N8</text>
<text x="130.6" y="79.1">BA1</text>
<text x="130.6" y="81.7">BA2</text>
<text x="256.8" y="79.4">[4,11]</text>
<text x="256.8" y="81.9">[4,11]</text>
<text x="266.7" y="78.2">DDR3_BA1</text>
<text x="266.7" y="80.7">DDR3_BA2</text>
<text x="295.7" y="80.9">M3</text>
<text x="296" y="78.3">N8</text>
<text x="300.7" y="79.1">BA1</text>
<text x="300.7" y="81.7">BA2</text>
<text x="63.5" y="87">[4,11]</text>
<text x="73.7" y="85.8">DDR3_CS#</text>
<text x="126.3" y="86">L2</text>
<text x="126.3" y="88.5">L1</text>
<text x="130.6" y="86.7">CS0#</text>
<text x="130.6" y="89.3">CS1#</text>
<text x="150" y="86.7">ZQ0</text>
<text x="150" y="89.3">ZQ1</text>
<text x="156" y="86">L8</text>
<text x="156" y="88.5">L9</text>
<text x="256.5" y="87">[4,11]</text>
<text x="266.7" y="85.8">DDR3_CS#</text>
<text x="296.5" y="86">L2</text>
<text x="296.5" y="88.5">L1</text>
<text x="300.7" y="86.7">CS0#</text>
<text x="300.7" y="89.3">CS1#</text>
<text x="320.2" y="86.7">ZQ0</text>
<text x="320.2" y="89.3">ZQ1</text>
<text x="326.1" y="86">L8</text>
<text x="326.1" y="88.5">L9</text>
<text x="20.6" y="94.6">[4,11]</text>
<text x="30.5" y="93.4">DDR3_CK_P</text>
<text x="63.8" y="94.6">[4,11]</text>
<text x="63.8" y="92.1">[4,11]</text>
<text x="73.7" y="93.4">DDR3_CAS#</text>
<text x="73.7" y="96">DDR3_RAS#</text>
<text x="73.7" y="90.9">DDR3_WE#</text>
<text x="126.2" y="93.6">K3</text>
<text x="126.3" y="91">L3</text>
<text x="130.6" y="91.8">WE#</text>
<text x="130.6" y="94.4">CAS#</text>
<text x="256.8" y="94.6">[4,11]</text>
<text x="256.8" y="92.1">[4,11]</text>
<text x="266.7" y="93.4">DDR3_CAS#</text>
<text x="266.7" y="96">DDR3_RAS#</text>
<text x="266.7" y="90.9">DDR3_WE#</text>
<text x="296.4" y="93.6">K3</text>
<text x="296.5" y="91">L3</text>
<text x="300.7" y="91.8">WE#</text>
<text x="300.7" y="94.4">CAS#</text>
<text x="63.5" y="99.7">[4,11]</text>
<text x="63.8" y="97.1">[4,11]</text>
<text x="73.7" y="98.5">DDR3_RST#</text>
<text x="126.3" y="98.7">T2</text>
<text x="126.6" y="96.1">J3</text>
<text x="130.6" y="96.9">RAS#</text>
<text x="130.6" y="99.4">RESET#</text>
<text x="256.5" y="99.7">[4,11]</text>
<text x="256.8" y="97.1">[4,11]</text>
<text x="266.7" y="98.5">DDR3_RST#</text>
<text x="296.5" y="98.7">T2</text>
<text x="296.8" y="96.1">J3</text>
<text x="300.7" y="96.9">RAS#</text>
<text x="300.7" y="99.4">RESET#</text>
<text x="63.8" y="104.8">[4,11]</text>
<text x="73.7" y="103.6">DDR3_CKE</text>
<text x="126.2" y="103.7">K9</text>
<text x="126.6" y="106.3">J9</text>
<text x="130.6" y="104.5">CKE0</text>
<text x="130.6" y="107.1">CKE1</text>
<text x="256.8" y="104.8">[4,11]</text>
<text x="266.7" y="103.6">DDR3_CKE</text>
<text x="296.4" y="103.7">K9</text>
<text x="296.8" y="106.3">J9</text>
<text x="300.7" y="104.5">CKE0</text>
<text x="300.7" y="107.1">CKE1</text>
<text x="20.6" y="112.4">[4,11]</text>
<text x="30.5" y="111.2">DDR3_CK_N</text>
<text x="126.2" y="111.4">K7</text>
<text x="126.6" y="108.8">J7</text>
<text x="130.6" y="109.6">CK</text>
<text x="130.6" y="112.1">CK#</text>
<text x="256.8" y="109.8">[4,11]</text>
<text x="256.8" y="112.4">[4,11]</text>
<text x="266.7" y="108.7">DDR3_CK_P</text>
<text x="266.7" y="111.2">DDR3_CK_N</text>
<text x="296.4" y="111.4">K7</text>
<text x="296.8" y="108.8">J7</text>
<text x="300.7" y="109.6">CK</text>
<text x="300.7" y="112.1">CK#</text>
<text x="66.5" y="117.5">[4]</text>
<text x="73.7" y="116.3">DDR3_DM0</text>
<text x="73.7" y="118.8">DDR3_DQS0_P</text>
<text x="126.3" y="116.4">E7</text>
<text x="126.3" y="119">F3</text>
<text x="130.6" y="117.2">LDM</text>
<text x="130.6" y="119.8">LDQS</text>
<text x="150.1" y="117.2">RFU</text>
<text x="156" y="116.4">M7</text>
<text x="259.5" y="117.5">[4]</text>
<text x="266.7" y="116.3">DDR3_DM2</text>
<text x="266.7" y="118.8">DDR3_DQS2_P</text>
<text x="296.5" y="116.4">E7</text>
<text x="296.5" y="119">F3</text>
<text x="300.7" y="117.2">LDM</text>
<text x="300.7" y="119.8">LDQS</text>
<text x="320.3" y="117.2">RFU</text>
<text x="326.1" y="116.4">M7</text>
<text x="66.5" y="120">[4]</text>
<text x="66.5" y="122.5">[4]</text>
<text x="73.7" y="121.4">DDR3_DQS0_N</text>
<text x="125.9" y="121.5">G3</text>
<text x="130.6" y="122.3">LDQS#</text>
<text x="259.5" y="120">[4]</text>
<text x="259.5" y="122.5">[4]</text>
<text x="266.7" y="121.4">DDR3_DQS2_N</text>
<text x="296.1" y="121.5">G3</text>
<text x="300.7" y="122.3">LDQS#</text>
<text x="66.5" y="127.6">[4]</text>
<text x="66.5" y="130.2">[4]</text>
<text x="73.7" y="126.5">DDR3_DM1</text>
<text x="73.7" y="129">DDR3_DQS1_P</text>
<text x="73.7" y="131.5">DDR3_DQS1_N</text>
<text x="125.9" y="126.6">D3</text>
<text x="126" y="129.1">C7</text>
<text x="126.2" y="131.7">B7</text>
<text x="130.6" y="127.4">UDM</text>
<text x="130.6" y="129.9">UDQS</text>
<text x="146.2" y="129.9">VREFDQ</text>
<text x="156" y="129.1">H1</text>
<text x="178.4" y="129">VREF_DDR3L</text>
<text x="195.4" y="130.2">[4,11]</text>
<text x="259.5" y="130.2">[4]</text>
<text x="259.5" y="127.6">[4]</text>
<text x="266.7" y="129">DDR3_DQS3_P</text>
<text x="266.7" y="131.5">DDR3_DQS3_N</text>
<text x="266.7" y="126.5">DDR3_DM3</text>
<text x="296.1" y="126.6">D3</text>
<text x="296.2" y="129.1">C7</text>
<text x="296.4" y="131.7">B7</text>
<text x="300.7" y="127.4">UDM</text>
<text x="300.7" y="129.9">UDQS</text>
<text x="316.3" y="129.9">VREFDQ</text>
<text x="326.1" y="129.1">H1</text>
<text x="348.6" y="129">VREF_DDR3L</text>
<text x="365.6" y="130.2">[4,11]</text>
<text x="63.8" y="137.8">[4,11]</text>
<text x="66.5" y="132.7">[4]</text>
<text x="73.7" y="136.6">DDR3_ODT</text>
<text x="126.2" y="136.8">K1</text>
<text x="130.6" y="132.5">UDQS#</text>
<text x="130.6" y="137.5">ODT0</text>
<text x="146.6" y="135">VREFCA</text>
<text x="156" y="134.2">M8</text>
<text x="256.8" y="137.8">[4,11]</text>
<text x="259.5" y="132.7">[4]</text>
<text x="266.7" y="136.6">DDR3_ODT</text>
<text x="296.4" y="136.8">K1</text>
<text x="300.7" y="132.5">UDQS#</text>
<text x="300.7" y="137.5">ODT0</text>
<text x="316.7" y="135">VREFCA</text>
<text x="326.1" y="134.2">M8</text>
<text x="126.6" y="139.3">J1</text>
<text x="130.6" y="140.1">ODT1</text>
<text x="172.1" y="143.4">VCC_DDR3L</text>
<text x="296.8" y="139.3">J1</text>
<text x="300.7" y="140.1">ODT1</text>
<text x="342.3" y="143.4">VCC_DDR3L</text>
<text x="126.2" y="146.9">B1</text>
<text x="126.2" y="149.5">B9</text>
<text x="130.6" y="147.7">VSSQ</text>
<text x="296.4" y="146.9">B1</text>
<text x="296.4" y="149.5">B9</text>
<text x="300.7" y="147.7">VSSQ</text>
<text x="125.9" y="152">D1</text>
<text x="125.9" y="154.5">D8</text>
<text x="130.6" y="150.2">VSSQ</text>
<text x="130.6" y="152.8">VSSQ</text>
<text x="130.6" y="155.3">VSSQ</text>
<text x="148.1" y="155.3">VDDQ</text>
<text x="156" y="154.5">A1</text>
<text x="296.1" y="152">D1</text>
<text x="296.1" y="154.5">D8</text>
<text x="300.7" y="150.2">VSSQ</text>
<text x="300.7" y="152.8">VSSQ</text>
<text x="300.7" y="155.3">VSSQ</text>
<text x="318.3" y="155.3">VDDQ</text>
<text x="326.1" y="154.5">A1</text>
<text x="126.3" y="157.1">E2</text>
<text x="126.3" y="159.6">E8</text>
<text x="130.6" y="157.9">VSSQ</text>
<text x="130.6" y="160.4">VSSQ</text>
<text x="148.1" y="157.9">VDDQ</text>
<text x="148.1" y="160.4">VDDQ</text>
<text x="156" y="157.1">A8</text>
<text x="156" y="159.6">C1</text>
<text x="296.5" y="157.1">E2</text>
<text x="296.5" y="159.6">E8</text>
<text x="300.7" y="157.9">VSSQ</text>
<text x="300.7" y="160.4">VSSQ</text>
<text x="318.3" y="157.9">VDDQ</text>
<text x="318.3" y="160.4">VDDQ</text>
<text x="326.1" y="157.1">A8</text>
<text x="326.1" y="159.6">C1</text>
<text x="125.9" y="164.7">G1</text>
<text x="125.9" y="167.2">G9</text>
<text x="126.3" y="162.2">F9</text>
<text x="130.6" y="162.9">VSSQ</text>
<text x="130.6" y="165.5">VSSQ</text>
<text x="148.1" y="162.9">VDDQ</text>
<text x="148.1" y="165.5">VDDQ</text>
<text x="156" y="162.2">C9</text>
<text x="156" y="164.7">D2</text>
<text x="156" y="167.2">E9</text>
<text x="296.1" y="164.7">G1</text>
<text x="296.1" y="167.2">G9</text>
<text x="296.5" y="162.2">F9</text>
<text x="300.7" y="162.9">VSSQ</text>
<text x="300.7" y="165.5">VSSQ</text>
<text x="318.3" y="162.9">VDDQ</text>
<text x="318.3" y="165.5">VDDQ</text>
<text x="326.1" y="162.2">C9</text>
<text x="326.1" y="164.7">D2</text>
<text x="326.1" y="167.2">E9</text>
<text x="126" y="172.3">A9</text>
<text x="130.6" y="168">VSSQ</text>
<text x="130.6" y="173.1">VSS</text>
<text x="148.1" y="168">VDDQ</text>
<text x="148.1" y="170.6">VDDQ</text>
<text x="148.1" y="173.1">VDDQ</text>
<text x="156" y="169.8">F1</text>
<text x="156" y="172.3">H2</text>
<text x="296.2" y="172.3">A9</text>
<text x="300.7" y="168">VSSQ</text>
<text x="300.7" y="173.1">VSS</text>
<text x="318.3" y="168">VDDQ</text>
<text x="318.3" y="170.6">VDDQ</text>
<text x="318.3" y="173.1">VDDQ</text>
<text x="326.1" y="169.8">F1</text>
<text x="326.1" y="172.3">H2</text>
<text x="125.9" y="179.9">G8</text>
<text x="126.2" y="174.9">B3</text>
<text x="126.3" y="177.4">E1</text>
<text x="130.6" y="175.6">VSS</text>
<text x="130.6" y="178.2">VSS</text>
<text x="148.1" y="175.6">VDDQ</text>
<text x="156" y="174.9">H9</text>
<text x="156" y="179.9">B2</text>
<text x="296.1" y="179.9">G8</text>
<text x="296.4" y="174.9">B3</text>
<text x="296.5" y="177.4">E1</text>
<text x="300.7" y="175.6">VSS</text>
<text x="300.7" y="178.2">VSS</text>
<text x="318.3" y="175.6">VDDQ</text>
<text x="326.1" y="174.9">H9</text>
<text x="326.1" y="179.9">B2</text>
<text x="126.6" y="182.5">J2</text>
<text x="126.6" y="185">J8</text>
<text x="130.6" y="180.7">VSS</text>
<text x="130.6" y="183.3">VSS</text>
<text x="130.6" y="185.8">VSS</text>
<text x="149.8" y="180.7">VDD</text>
<text x="149.8" y="183.3">VDD</text>
<text x="149.8" y="185.8">VDD</text>
<text x="156" y="182.5">D9</text>
<text x="156" y="185">G7</text>
<text x="296.8" y="182.5">J2</text>
<text x="296.8" y="185">J8</text>
<text x="300.7" y="180.7">VSS</text>
<text x="300.7" y="183.3">VSS</text>
<text x="300.7" y="185.8">VSS</text>
<text x="319.9" y="180.7">VDD</text>
<text x="319.9" y="183.3">VDD</text>
<text x="319.9" y="185.8">VDD</text>
<text x="326.1" y="182.5">D9</text>
<text x="326.1" y="185">G7</text>
<text x="125.5" y="187.6">M1</text>
<text x="125.5" y="190.1">M9</text>
<text x="130.6" y="188.3">VSS</text>
<text x="130.6" y="190.9">VSS</text>
<text x="149.8" y="188.3">VDD</text>
<text x="149.8" y="190.9">VDD</text>
<text x="156" y="187.6">K2</text>
<text x="156" y="190.1">K8</text>
<text x="295.7" y="187.6">M1</text>
<text x="295.7" y="190.1">M9</text>
<text x="300.7" y="188.3">VSS</text>
<text x="300.7" y="190.9">VSS</text>
<text x="319.9" y="188.3">VDD</text>
<text x="319.9" y="190.9">VDD</text>
<text x="326.1" y="187.6">K2</text>
<text x="326.1" y="190.1">K8</text>
<text x="126.2" y="192.6">P1</text>
<text x="126.2" y="195.2">P9</text>
<text x="126.3" y="197.7">T1</text>
<text x="130.6" y="193.4">VSS</text>
<text x="130.6" y="196">VSS</text>
<text x="149.8" y="193.4">VDD</text>
<text x="149.8" y="196">VDD</text>
<text x="156" y="192.6">N1</text>
<text x="156" y="195.2">N9</text>
<text x="156" y="197.7">R1</text>
<text x="296.4" y="192.6">P1</text>
<text x="296.4" y="195.2">P9</text>
<text x="296.5" y="197.7">T1</text>
<text x="300.7" y="193.4">VSS</text>
<text x="300.7" y="196">VSS</text>
<text x="319.9" y="193.4">VDD</text>
<text x="319.9" y="196">VDD</text>
<text x="326.1" y="192.6">N1</text>
<text x="326.1" y="195.2">N9</text>
<text x="326.1" y="197.7">R1</text>
<text x="126.3" y="200.3">T9</text>
<text x="130.6" y="198.5">VSS</text>
<text x="130.6" y="201">VSS</text>
<text x="149.8" y="198.5">VDD</text>
<text x="149.8" y="201">VDD</text>
<text x="156" y="200.3">R9</text>
<text x="296.5" y="200.3">T9</text>
<text x="300.7" y="198.5">VSS</text>
<text x="300.7" y="201">VSS</text>
<text x="319.9" y="198.5">VDD</text>
<text x="319.9" y="201">VDD</text>
<text x="326.1" y="200.3">R9</text>
<text x="130.3" y="205.4">SDRAM_DDR3_X16_96-BALL_10.1X15.5_GENERIC</text>
<text x="130.3" y="207.9">DDR3</text>
<text x="300.5" y="205.4">SDRAM_DDR3_X16_96-BALL_10.1X15.5_GENERIC</text>
<text x="300.5" y="207.9">DDR3</text>
</g>
</svg>
